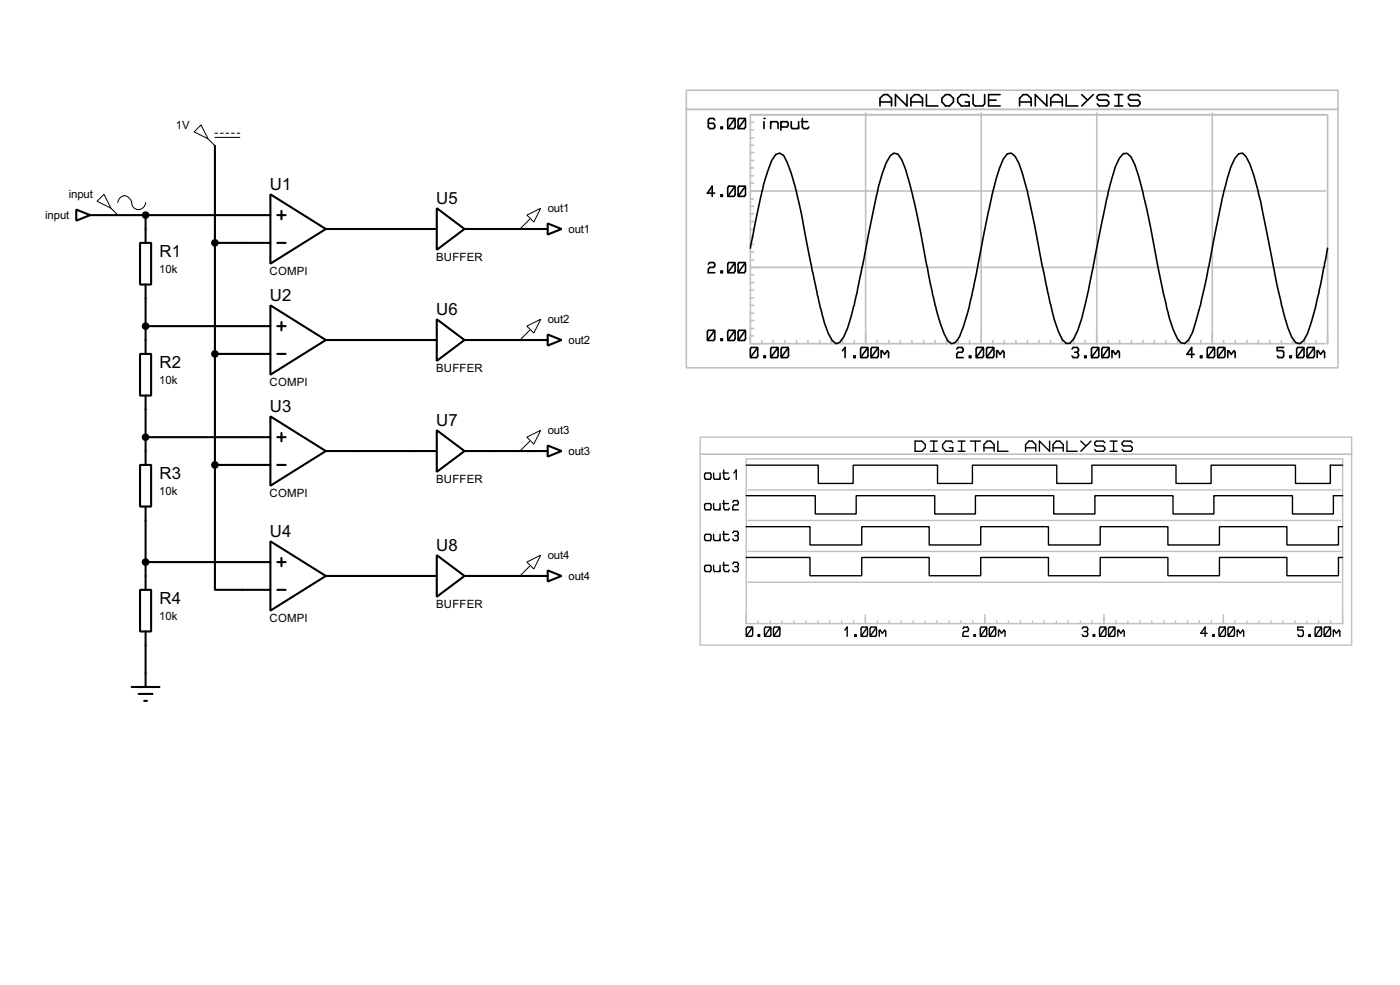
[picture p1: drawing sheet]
<svg xmlns="http://www.w3.org/2000/svg" width="256mm" height="180mm" viewBox="0 0 256 180" stroke-linecap="round" stroke-linejoin="round" font-family="sans-serif">
<g fill="none" stroke="#000" stroke-width=".38">
<path d="M14 38.4l2.5 1-2.5 1zM16.5 39.4h33M26.7 39.4v5M39.4 26.7v58.4M49.5 35.6l10.2 6.3-10.2 6.4zM50.8 39.4h1.5M51.6 38.6v1.5M80 38.1l5.1 3.8-5.1 3.8zM25.7 44.4h2v7.7h-2zM26.7 52.1v12.7M26.7 59.7h22.8M39.4 44.4h10.1"/>
<path d="M49.5 55.9l10.2 6.3-10.2 6.4zM50.8 59.7h1.5M50.8 44.4h1.5M51.6 58.9v1.6M59.7 41.9h20.3M80 58.4l5.1 3.8-5.1 3.8zM85.1 41.9h15.2M100.3 40.9l2.6 1-2.6 1zM25.7 64.8h2v7.6h-2zM26.7 72.4v12.7M39.4 64.8h10.1M49.5 76.2l10.2 6.3-10.2 6.4z"/>
<path d="M50.8 64.8h1.5M51.6 79.2v1.6M59.7 62.2h20.3M80 78.7l5.1 3.8-5.1 3.9zM85.1 62.2h15.2M100.3 61.2l2.6 1-2.6 1zM25.7 85.1h2v7.6h-2zM26.7 92.7v15.2M26.7 80h22.8M39.4 85.1v22.8h10.1M39.4 85.1h10.1M49.5 99.1l10.2 6.3-10.2 6.4z"/>
<path d="M50.8 80h1.5M50.8 85.1h1.5M59.7 82.5h20.3M85.1 82.5h15.2M100.3 81.5l2.6 1-2.6 1.1zM25.7 107.9h2v7.7h-2zM26.7 115.6v10.1M26.7 102.9h22.8M50.8 102.9h1.5M50.8 107.9h1.5M51.6 102.1v1.5M59.7 105.4h20.3"/>
<path d="M80 101.6l5.1 3.8-5.1 3.8zM85.1 105.4h15.2M100.3 104.4l2.6 1-2.6 1zM24.1 125.7h5.1M25.4 127h2.5M26.4 128.3h.5"/>
</g>
<g fill="#000" stroke="#000" stroke-width=".38">
<circle cx="26.7" cy="39.4" r=".51"/>
<circle cx="26.7" cy="59.7" r=".51"/>
<circle cx="39.4" cy="44.4" r=".51"/>
<circle cx="39.4" cy="64.8" r=".51"/>
<circle cx="26.7" cy="80" r=".51"/>
<circle cx="39.4" cy="85.1" r=".51"/>
<circle cx="26.7" cy="102.9" r=".51"/>
</g>
<g fill="none" stroke="#000" stroke-width=".18">
<path d="M17.8 36.8l1.2-1.2 1.3 2.5zM20.3 38.1l1.3 1.3M21.6 37.1a1.25 1.25 0 0 1 1.1-1.3 1.25 1.25 0 0 1 1.3 1 1.59 1.59 0 0 0 1 1.5 1.34 1.34 0 0 0 1.7-1.2M35.6 24.1l1.2-1.2 1.3 2.5zM38.1 25.4l1.3 1.3M39.4 24.4h.5M39.4 25.1h4.5M40.4 24.4h.5M41.4 24.4h.5M42.4 24.4h.5M43.4 24.4h.5M96.5 39.4l2.6-1.3-1.3 2.5z"/>
<path d="M96.5 59.7l2.6-1.3-1.3 2.6zM97 40.1l-1.8 1.8M97 60.5l-1.8 1.7M96.5 80l2.6-1.3-1.3 2.6zM97 80.8l-1.8 1.7M96.5 102.9l2.6-1.3-1.3 2.5zM97 103.6l-1.8 1.8"/>
</g>
<g fill="none" stroke="#c0c0c0" stroke-width=".3">
<path d="M125.7 16.5h119.4v50.8h-119.4zM125.7 20h119.4M137.5 39.1h.5M137.5 37.8h.5M137.5 36.4h.5M137.5 35h105.4M137.5 33.5h.5M137.5 32.2h.5M137.5 30.7h.5M137.5 29.4h.5M137.5 27.9h.5M137.5 26.6h.5"/>
<path d="M137.5 25.2h.5M137.5 23.8h.5M137.5 22.4h.5M158.6 20.7v42.2M179.7 20.7v42.2M200.9 20.7v42.2M222.1 20.7v42.2M137.5 58.7h.5M137.5 57.3h.5M137.5 55.9h.5M137.5 54.5h.5M137.5 53.1h.5"/>
<path d="M137.5 51.7h.5M137.5 50.3h.5M137.5 48.9h105.4M137.5 47.6h.5M137.5 46.1h.5M137.5 44.7h.5M137.5 43.3h.5M137.5 42h.5M137.5 40.6h.5M137.5 61.5h.5M137.5 60.1h.5M139.6 62.3v.6"/>
<path d="M141.6 62.3v.6M143.8 62.3v.6M145.9 62.3v.6M148 62.3v.6M150.2 62.3v.6M152.2 62.3v.6M154.3 62.3v.6M156.5 62.3v.6M160.7 62.3v.6M162.9 62.3v.6M164.9 62.3v.6M167 62.3v.6"/>
<path d="M169.2 62.3v.6M171.3 62.3v.6M173.4 62.3v.6M175.6 62.3v.6M177.6 62.3v.6M181.9 62.3v.6M184 62.3v.6M186.1 62.3v.6M188.2 62.3v.6M190.3 62.3v.6M192.4 62.3v.6M194.6 62.3v.6"/>
<path d="M196.7 62.3v.6M198.8 62.3v.6M203 62.3v.6M205.1 62.3v.6M207.3 62.3v.6M209.4 62.3v.6M211.5 62.3v.6M213.6 62.3v.6M215.7 62.3v.6M217.8 62.3v.6M220 62.3v.6M224.2 62.3v.6"/>
<path d="M226.3 62.3v.6M228.4 62.3v.6M230.5 62.3v.6M232.7 62.3v.6M234.7 62.3v.6M236.9 62.3v.6M239 62.3v.6M241.1 62.3v.6M242.9 62.9h-105.4v-41.9h105.7v41.9"/>
</g>
<g fill="none" stroke="#000" stroke-width=".3">
<path d="M161.2 19.4v-1.4l.7-.7h.7l.7 .7v1.4M161.2 18.7h2.1M166.2 17.3v2.1l-2.2-2.1v2.1M166.9 19.4v-1.4l.7-.7h.7l.7 .7v1.4M166.9 18.7h2.1M169.7 17.3v2.1h2.1M173.2 17.3h.7l.8 .7v.7l-.8 .7h-.7l-.6-.7v-.7zM177.5 17.7l-.3-.4h-1.1l-.7 .7v.7l.7 .7h1.4v-.7h-.7M178.3 17.3v1.7l.3 .4h1.4l.4-.4v-1.7M181.1 18.3h1.4M183.2 17.3h-2.1v2.1h2.1M186.8 19.4v-1.4l.7-.7h.7l.7 .7v1.4"/>
<path d="M186.8 18.7h2.1M191.8 17.3v2.1l-2.1-2.1v2.1M192.5 19.4v-1.4l.7-.7h.7l.7 .7v1.4M192.5 18.7h2.1M195.3 17.3v2.1h2.1M198.2 17.3l1 1M200.3 17.3l-2.1 2.1M203.1 17.7l-.3-.4h-1.5l-.3 .4v.3l.3 .3h1.5l.3 .4v.3l-.3 .4h-1.5l-.3-.4M204.2 17.3h1.5M204.2 19.4h1.5M204.9 17.3v2.1M208.8 17.7l-.3-.4h-1.4l-.4 .4v.3l.4 .3h1.4l.3 .4v.3l-.3 .4h-1.4l-.4-.4"/>
<path d="M130.9 22l-.2-.3h-.7l-.2 .3v1.2l.2 .3h.7l.2-.3-.2-.6h-.9M130.9 35.3h-1.3l.9-1.2v1.8M132.1 23.2h.2v.3h-.2zM132.1 35.6h.2v.3h-.2zM133.5 21.7h1l.2 .3v1.2l-.2 .3h-1l-.2-.3v-1.2zM133.5 34.1h1l.2 .3v1.2l-.2 .3h-1l-.2-.3v-1.2zM134.7 34.1l-1.4 1.8M134.7 21.7l-1.4 1.8M135.4 21.7h1l.2 .3v1.2l-.2 .3h-1l-.2-.3v-1.2zM135.4 34.1h1l.2 .3v1.2l-.2 .3h-1l-.2-.3v-1.2zM136.6 34.1l-1.4 1.8M136.6 21.7l-1.4 1.8"/>
<path d="M140 21.7h.1M140 22.3v1.2M141.2 22.3v1.2M141.2 22.6l.2-.3h.9l.2 .3v.9M143 22.6l.2-.3h1l.2 .3v.3l-.2 .3h-1l-.2-.3M143 22.3v1.5M144.9 22.3v.9l.2 .3h1l.2-.3M146.3 22.3v1.2M146.8 22.3h1.2M147 21.7v1.5l.2 .3h.8l.2-.3M129.8 48.3l.2-.3h.7l.2 .3v.3l-.2 .3h-.7l-.2 .4v.6h1.1M132.1 49.6h.2v.3h-.2z"/>
<path d="M133.5 48h1l.2 .3v1.3l-.2 .3h-1l-.2-.3v-1.3zM134.7 48l-1.4 1.9M135.4 48h1l.2 .3v1.3l-.2 .3h-1l-.2-.3v-1.3zM136.6 48l-1.4 1.9M137.5 45.4l2.2-10.9a25.6 25.6 0 0 1 1.7-5.2l.7-1 .7-.3 .8 .4a39.1 39.1 0 0 1 2.7 8.6l2.5 12.4 1.6 7.2a17.8 17.8 0 0 0 2.1 5.8l.7 .5 .6-.2 .8-1a36 36 0 0 0 2.3-7.7l4-19.8a21.9 21.9 0 0 1 2.2-5.7l.6-.5 .8 .2 .7 1 .7 1.7 1.2 4.5 .8 3.6 3.3 16.5a30.5 30.5 0 0 0 2.5 6.9l.6 .5 .7-.2 .8-1.1a49.7 49.7 0 0 0 2.3-7.6l2.8-14.4 1.1-5.1a28.8 28.8 0 0 1 1.8-5.4l.7-.9 .8-.2 .7 .6a26.6 26.6 0 0 1 2.3 6.7l2.6 13.4 1.8 7.9a21.3 21.3 0 0 0 1.9 5.5l.7 .8 .7-.1 .7-.8a25.2 25.2 0 0 0 2.1-6.3l4.1-20a28.9 28.9 0 0 1 2.2-6.7l.7-.9h.7l.7 .6a26.3 26.3 0 0 1 2.3 7.1 134.7 134.7 0 0 1 2.7 13.3l1.6 7.4a23 23 0 0 0 1.8 5.4l.7 .8 .7 .2 .8-.7 .7-1.4 1.5-5.1 1.8-8.7a126.8 126.8 0 0 1 2.5-12.2l.1-.3a26.1 26.1 0 0 1 1.8-5.5l.7-.8 .7-.2 .7 .7a31.4 31.4 0 0 1 2.4 7.2l4 19.8 1.3 4.4 .6 1.6 .8 1 .7 .2 .7-.5 .7-1.4 .7-1.9 1.4-5.4 1.6-8.3M129.8 60.5h.9l.2 .2v1.3l-.2 .3h-.9l-.2-.3v-1.3zM130.9 60.5l-1.3 1.8M132.1 62h.2v.3h-.2zM133.5 60.5h1l.2 .2v1.3l-.2 .3h-1l-.2-.3v-1.3zM134.7 60.5l-1.4 1.8M135.4 60.5h1l.2 .2v1.3l-.2 .3h-1l-.2-.3v-1.3zM136.6 60.5l-1.4 1.8"/>
<path d="M137.6 63.6h1l.2 .3v1.3l-.2 .2h-1l-.1-.2v-1.3zM138.8 63.6l-1.3 1.8M140 65.2h.2v.2h-.2zM141.4 63.6h.9l.2 .3v1.3l-.2 .2h-.9l-.2-.2v-1.3zM142.5 63.6l-1.3 1.8M143.3 63.6h.9l.2 .3v1.3l-.2 .2h-.9l-.2-.2v-1.3zM144.4 63.6l-1.3 1.8M154.3 64.2l.5-.6v1.8M156.4 65.2h.3v.2h-.3zM157.8 63.6h1l.2 .3v1.3l-.2 .2h-1l-.2-.2v-1.3zM159 63.6l-1.4 1.8M159.7 63.6h1l.2 .3v1.3l-.2 .2h-1l-.1-.2v-1.3z"/>
<path d="M160.9 63.6l-1.3 1.8M161.4 64.2v1.2M161.4 64.5l.2-.3 .5 .7 .5-.7 .2 .3v.9M175.3 63.9l.2-.3h.7l.2 .3v.3l-.2 .3h-.7l-.2 .4v.5h1.1M177.6 65.2h.2v.2h-.2zM179 63.6h1l.2 .3v1.3l-.2 .2h-1l-.2-.2v-1.3zM180.2 63.6l-1.4 1.8M180.9 63.6h1l.2 .3v1.3l-.2 .2h-1l-.2-.2v-1.3zM182.1 63.6l-1.4 1.8M182.6 64.2v1.2M182.6 64.5l.2-.3 .4 .7 .5-.7 .2 .3v.9M196.4 63.9l.2-.3h.8l.2 .3v.3l-.2 .3"/>
<path d="M196.8 64.5h.6M197.4 64.5l.2 .4v.3l-.2 .2h-.8l-.2-.2M198.7 65.2h.3v.2h-.3zM200.1 63.6h1l.2 .3v1.3l-.2 .2h-1l-.2-.2v-1.3zM201.3 63.6l-1.4 1.8M202 63.6h1l.2 .3v1.3l-.2 .2h-1l-.2-.2v-1.3zM203.2 63.6l-1.4 1.8M203.7 64.2v1.2M203.7 64.5l.2-.3 .4 .7 .6-.7 .2 .3v.9M218.8 64.9h-1.4l.9-1.3v1.8M219.9 65.2h.3v.2h-.3zM221.3 63.6h1l.2 .3v1.3l-.2 .2h-1l-.2-.2v-1.3z"/>
<path d="M222.5 63.6l-1.4 1.8M223.2 63.6h1l.2 .3v1.3l-.2 .2h-1l-.1-.2v-1.3zM224.4 63.6l-1.3 1.8M224.9 64.2v1.2M224.9 64.5l.2-.3 .5 .7 .5-.7 .2 .3v.9M235.2 63.6h-1.2v.6h.9l.3 .3v.7l-.3 .2h-.7l-.2-.2M236.3 65.2h.3v.2h-.3zM237.7 63.6h1l.2 .3v1.3l-.2 .2h-1l-.2-.2v-1.3zM238.9 63.6l-1.4 1.8M239.6 63.6h1l.2 .3v1.3l-.2 .2h-1l-.2-.2v-1.3zM240.8 63.6l-1.4 1.8M241.3 64.2v1.2"/>
<path d="M241.3 64.5l.2-.3 .4 .7 .5-.7 .3 .3v.9"/>
</g>
<g fill="none" stroke="#c0c0c0" stroke-width=".25">
<path d="M128.3 80h119.3v38.1h-119.3zM128.3 83.1h119.3M136.7 84h109.3v30.1h-109.3zM137 89.7h108.6M137 95.2h108.6M137 100.9h108.6M137 106.6h108.6M138.9 113.6v.5M141.1 113.6v.5M143.3 113.6v.5M145.4 113.6v.5M147.7 113.6v.5"/>
<path d="M149.8 113.6v.5M152 113.6v.5M154.2 113.6v.5M156.4 113.6v.5M158.5 112.5v1.6M160.7 113.6v.5M162.9 113.6v.5M165.1 113.6v.5M167.3 113.6v.5M169.5 113.6v.5M171.6 113.6v.5M173.9 113.6v.5"/>
<path d="M176 113.6v.5M178.2 113.6v.5M180.4 112.5v1.6M182.6 113.6v.5M184.7 113.6v.5M186.9 113.6v.5M189.1 113.6v.5M191.3 113.6v.5M193.5 113.6v.5M195.7 113.6v.5M197.9 113.6v.5M200.1 113.6v.5"/>
<path d="M202.2 112.5v1.6M204.5 113.6v.5M206.6 113.6v.5M208.8 113.6v.5M211 113.6v.5M213.2 113.6v.5M215.3 113.6v.5M217.6 113.6v.5M219.7 113.6v.5M221.9 113.6v.5M224.1 112.5v1.6M226.3 113.6v.5"/>
<path d="M228.4 113.6v.5M230.7 113.6v.5M232.8 113.6v.5M235 113.6v.5M237.2 113.6v.5M239.4 113.6v.5M241.6 113.6v.5M243.8 113.6v.5"/>
</g>
<g fill="none" stroke="#000" stroke-width=".25">
<path d="M129.2 86.6h.9l.2 .2v.6l-.2 .3h-.9l-.1-.3v-.6zM129.2 92.2h.9l.2 .2v.6l-.2 .3h-.9l-.1-.3v-.6zM129.2 97.8h.9l.2 .2v.6l-.2 .3h-.9l-.1-.3v-.6zM130.7 86.6v.8l.2 .3h.8l.2-.3M130.7 92.2v.8l.2 .3h.8l.2-.3M130.7 97.8v.8l.2 .3h.8l.2-.3M131.9 86.6v1.1M131.9 92.2v1.1M131.9 97.8v1.1M132.4 86.6h1M132.4 92.2h1M132.4 97.8h1"/>
<path d="M132.6 86v1.4l.2 .3h.6l.2-.3M132.6 91.6v1.4l.2 .3h.6l.2-.3M132.6 97.2v1.4l.2 .3h.6l.2-.3M134.2 91.9l.3-.3h.6l.2 .6-.2 .2h-.6l-.3 .4v.5h1.1M134.2 97.5l.3-.3h.6l.2 .3-.2 .5M134.5 86.6l.4-.6v1.7M134.6 98h.5M135.1 98l.2 .4-.2 .5h-.6l-.3-.3M136.7 85.1h13.2v3.4h6.4v-3.4h15.4v3.4h6.4v-3.4h15.5v3.4h6.4v-3.4h15.4v3.4h6.5v-3.4h15.4v3.4h6.4v-3.4h2.3M136.7 90.7h12.7v3.4h7.4v-3.4h14.4v3.4h7.5v-3.4h14.3v3.4h7.6v-3.4h14.3v3.4h7.5v-3.4h14.4v3.4h7.5v-3.4h1.7M136.7 96.4h11.7v3.3h9.5v-3.3h12.3v3.3h9.5v-3.3h12.4v3.3h9.4v-3.3h12.5v3.3h9.4v-3.3h12.4v3.3h9.4v-3.3h.8M167.6 80.7h1.3l.6 .7v.6l-.6 .6h-1.3z"/>
<path d="M170.4 80.7h1.3M170.4 82.6h1.3M171.1 80.7v1.9M174.5 81l-.3-.3h-.9l-.6 .7v.6l.6 .6h1.2v-.6h-.6M175.5 80.7h1.3M175.5 82.6h1.3M176.1 80.7v1.9M177.8 80.7h1.8M178.7 80.7v1.9M180.3 82.6v-1.2l.5-.7h.7l.6 .7v1.2M180.3 82h1.8M182.8 80.7v1.9h1.9"/>
<path d="M187.9 82.6v-1.2l.6-.7h.6l.6 .7v1.2M187.9 82h1.8M192.3 80.7v1.9l-1.9-1.9v1.9M192.9 82.6v-1.2l.6-.7h.6l.7 .7v1.2M192.9 82h1.9M195.5 80.7v1.9h1.8M198 80.7l.9 .9M199.9 80.7l-1.9 1.9M202.4 81l-.3-.3h-1.3l-.3 .3v.4l.3 .2h1.3l.3 .4v.3l-.3 .3h-1.3l-.3-.3M203.4 80.7h1.2M203.4 82.6h1.2M204 80.7v1.9"/>
<path d="M207.4 81l-.3-.3h-1.2l-.3 .3v.4l.3 .2h1.2l.3 .4v.3l-.3 .3h-1.2l-.3-.3M129.2 103.5h.9l.2 .2v.6l-.2 .3h-.9l-.1-.3v-.6zM130.7 103.5v.8l.2 .3h.8l.2-.3M131.9 103.5v1.1M132.4 103.5h1M132.6 102.9v1.4l.2 .3h.6l.2-.3M134.2 103.2l.3-.3h.6l.2 .3-.2 .5M134.6 103.7h.5M135.1 103.7l.2 .4-.2 .5h-.6l-.3-.3M136.7 102h11.7v3.4h9.5v-3.4h12.3v3.4h9.5v-3.4h12.4v3.4h9.4v-3.4h12.5v3.4h9.4v-3.4h12.4v3.4h9.4v-3.4h.8M136.9 114.8h.8l.2 .3v1.1l-.2 .3h-.8l-.2-.3v-1.1zM137.9 114.8l-1.2 1.7"/>
<path d="M138.9 116.2h.2v.3h-.2zM140.2 114.8h.9l.1 .3v1.1l-.1 .3h-.9l-.2-.3v-1.1zM141.2 114.8l-1.2 1.7M141.9 114.8h.8l.2 .3v1.1l-.2 .3h-.8l-.2-.3v-1.1zM142.9 114.8l-1.2 1.7M154.8 115.3l.4-.5v1.7M156.6 116.2h.2v.3h-.2zM157.9 114.8h.8l.2 .3v1.1l-.2 .3h-.8l-.2-.3v-1.1zM158.9 114.8l-1.2 1.7M159.6 114.8h.8l.2 .3v1.1l-.2 .3h-.8l-.2-.3v-1.1zM160.6 114.8l-1.2 1.7M161.1 115.3v1.2"/>
<path d="M161.1 115.6l.1-.3 .4 .6 .5-.6 .2 .3v.9M176.4 115.1l.2-.3h.6l.2 .5-.2 .3h-.6l-.2 .3v.6h1M178.4 116.2h.3v.3h-.3zM179.7 114.8h.9l.2 .3v1.1l-.2 .3h-.9l-.1-.3v-1.1zM180.8 114.8l-1.2 1.7M181.4 114.8h.8l.2 .3v1.1l-.2 .3h-.8l-.2-.3v-1.1zM182.4 114.8l-1.2 1.7M182.9 115.3v1.2M182.9 115.6l.2-.3 .4 .6 .4-.6 .2 .3v.9M198.2 115.1l.3-.3h.6l.2 .3-.2 .5M198.6 115.6h.5M199.1 115.6l.2 .3-.2 .6h-.6l-.3-.3"/>
<path d="M200.3 116.2h.2v.3h-.2zM201.6 114.8h.8l.2 .3v1.1l-.2 .3h-.8l-.2-.3v-1.1zM202.6 114.8l-1.2 1.7M203.2 114.8h.9l.2 .3v1.1l-.2 .3h-.9l-.1-.3v-1.1zM204.3 114.8l-1.2 1.7M204.8 115.3v1.2M204.8 115.6l.1-.3 .4 .6 .5-.6 .2 .3v.9M221.1 115.9h-1.1l.8-1.1v1.7M222.2 116.2h.2v.3h-.2zM223.5 114.8h.8l.2 .3v1.1l-.2 .3h-.8l-.2-.3v-1.1zM224.5 114.8l-1.2 1.7M225.1 114.8h.9l.1 .3v1.1l-.1 .3h-.9l-.1-.3v-1.1z"/>
<path d="M226.1 114.8l-1.1 1.7M226.7 115.3v1.2M226.7 115.6l.1-.3 .4 .6 .5-.6 .1 .3v.9M238.8 114.8h-1.1v.5h.9l.2 .3v.6l-.2 .3h-.6l-.3-.3M239.8 116.2h.2v.3h-.2zM241.1 114.8h.8l.2 .3v1.1l-.2 .3h-.8l-.2-.3v-1.1zM242.1 114.8l-1.2 1.7M242.7 114.8h.9l.2 .3v1.1l-.2 .3h-.9l-.1-.3v-1.1zM243.8 114.8l-1.2 1.7M244.3 115.3v1.2M244.3 115.6l.1-.3 .4 .6 .5-.6 .1 .3v.9"/>
</g>
<g font-size="3.4">
<text x="49.4" y="34.8">U1</text>
<text x="79.9" y="37.3">U5</text>
<text x="29.2" y="47">R1</text>
<text x="49.4" y="55.1">U2</text>
<text x="79.9" y="57.6">U6</text>
<text x="29.2" y="67.4">R2</text>
<text x="49.4" y="75.4">U3</text>
<text x="79.9" y="77.9">U7</text>
<text x="29.2" y="87.7">R3</text>
<text x="49.4" y="98.2">U4</text>
<text x="79.9" y="100.8">U8</text>
<text x="29.2" y="110.5">R4</text>
</g>
<g font-size="2.3">
<text x="32.2" y="23.6">1V</text>
<text x="8.3" y="40.1">input</text>
<text x="12.6" y="36.3">input</text>
<text x="100.3" y="38.8">out1</text>
<text x="79.9" y="47.8">BUFFER</text>
<text x="104.1" y="42.6">out1</text>
<text x="29.2" y="50">10k</text>
<text x="49.4" y="50.4">COMPI</text>
<text x="100.3" y="59.1">out2</text>
<text x="104.1" y="62.9">out2</text>
<text x="29.2" y="70.3">10k</text>
<text x="49.4" y="70.7">COMPI</text>
<text x="79.9" y="68.2">BUFFER</text>
<text x="100.3" y="79.5">out3</text>
<text x="104.1" y="83.3">out3</text>
<text x="79.9" y="88.5">BUFFER</text>
<text x="29.2" y="90.6">10k</text>
<text x="49.4" y="91">COMPI</text>
<text x="100.3" y="102.3">out4</text>
<text x="104.1" y="106.1">out4</text>
<text x="29.2" y="113.5">10k</text>
<text x="49.4" y="113.8">COMPI</text>
<text x="79.9" y="111.3">BUFFER</text>
</g>
</svg>
